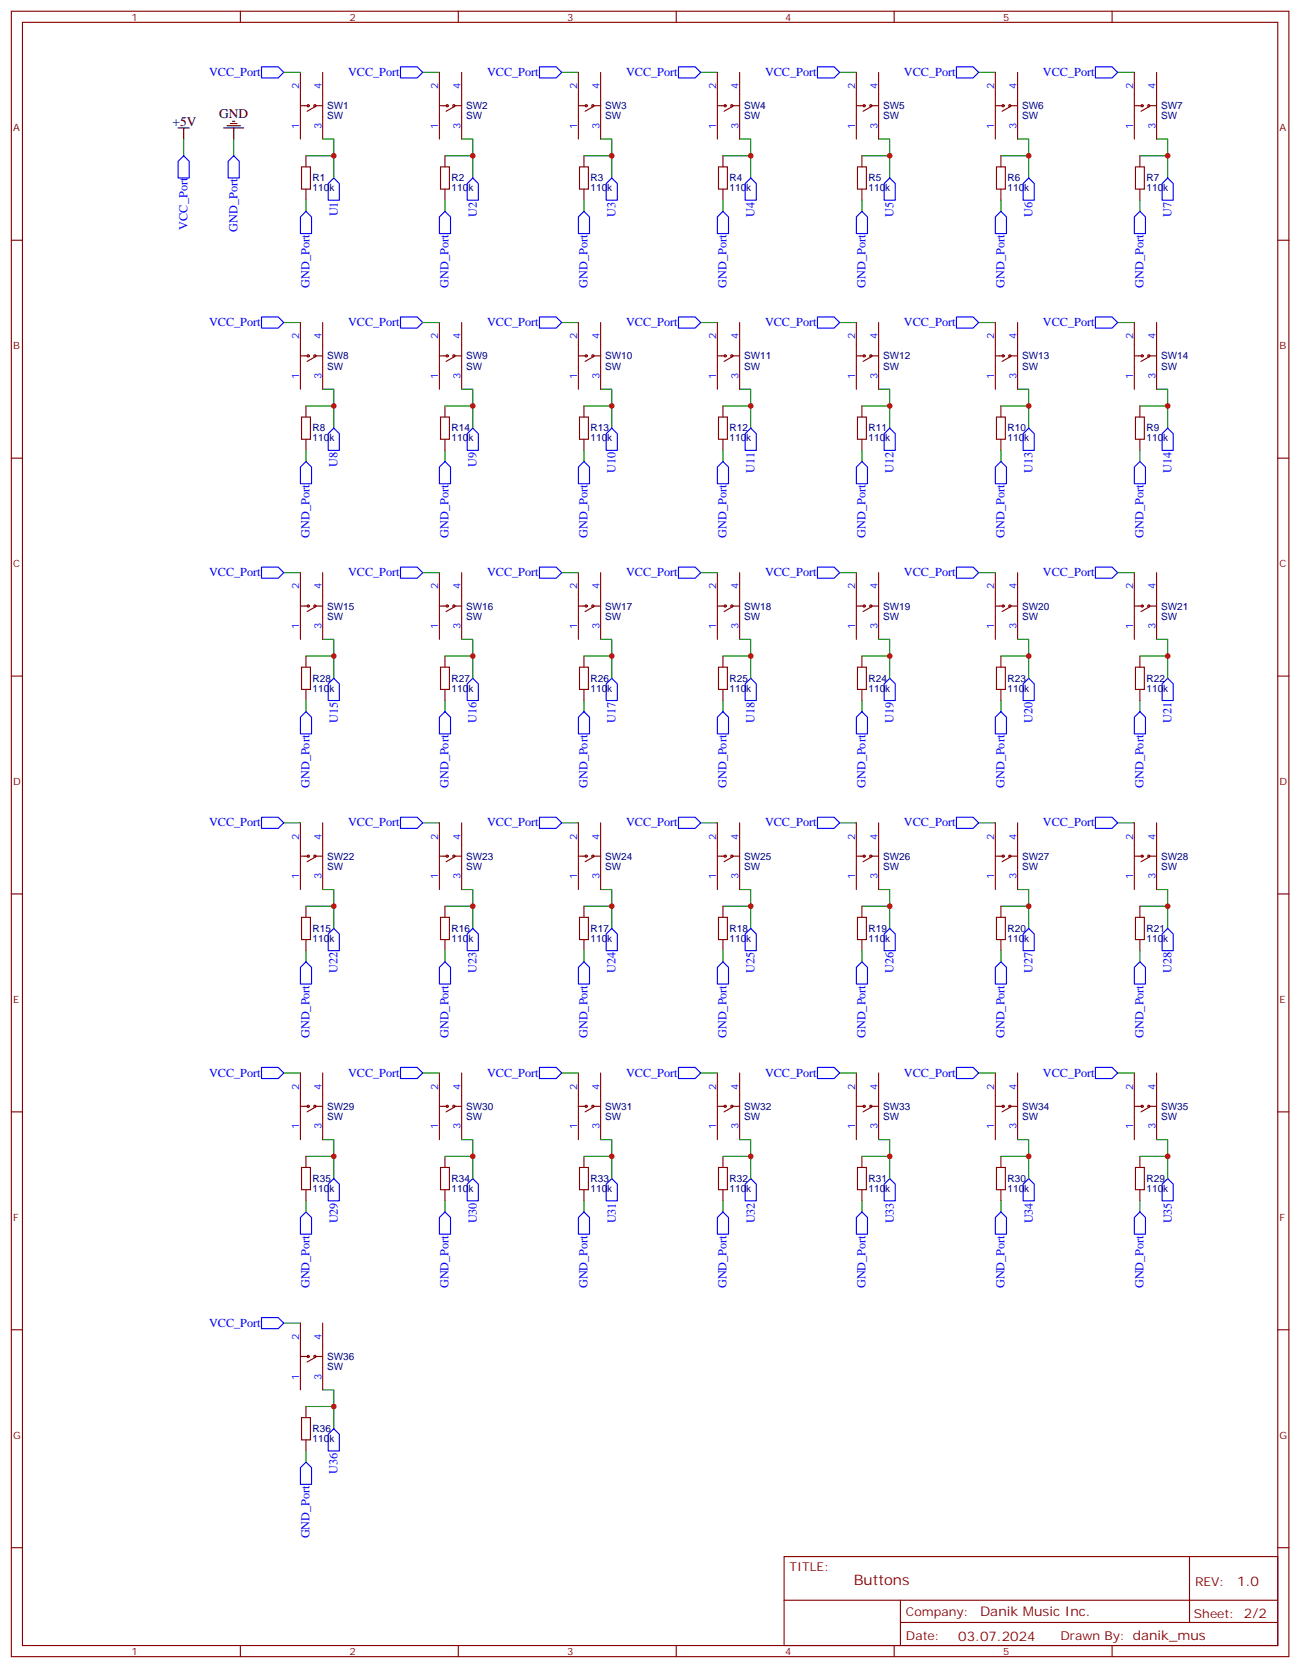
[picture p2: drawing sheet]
<svg xmlns="http://www.w3.org/2000/svg" width="412mm" height="529mm" viewBox="0 0 412 529" stroke-linecap="round" stroke-linejoin="round" font-family="sans-serif">
<g fill="none" stroke="#870000" stroke-width=".35">
<path d="M3.6 3.6h405.3v522.1h-405.3zM7.1 7.1h398.3v515h-398.3zM76.3 3.6v3.5M145.4 3.6v3.5M214.6 3.6v3.5M283.7 3.6v3.5M352.8 3.6v3.5M95.3 23v21.1M95.3 33.5h2.5M99.9 33.9l-2.5 1.4M99.9 33.5h2.5M102.4 23v21.1"/>
<path d="M139.4 33.5h2.5M139.4 23v21.1M144 33.5h2.5M144 33.9l-2.5 1.4M146.5 23v21.1M183.5 33.5h2.5M183.5 23v21.1M188.1 33.5h2.5M188.1 33.9l-2.5 1.4M190.6 23v21.1M227.6 33.5h2.5M227.6 23v21.1"/>
<path d="M232.2 33.5h2.5M232.2 33.9l-2.5 1.4M234.7 23v21.1M271.7 33.5h2.5M271.7 23v21.1M276.3 33.5h2.5M276.3 33.9l-2.5 1.4M278.8 23v21.1M315.8 33.5h2.5M315.8 23v21.1M320.4 33.5h2.5M320.4 33.9l-2.5 1.4"/>
<path d="M322.9 23v21.1M359.9 33.5h2.5M359.9 23v21.1M364.5 33.5h2.5M364.5 33.9l-2.5 1.4M367 23v21.1M95.7 53h2.8v7h-2.8zM97.1 49.4v3.6M139.8 53h2.8v7h-2.8zM141.2 49.4v3.6M183.9 53h2.8v7h-2.8zM185.3 49.4v3.6"/>
<path d="M228 53h2.8v7h-2.8zM229.4 49.4v3.6M272.1 53h2.8v7h-2.8zM273.5 49.4v3.6M316.2 53h2.8v7h-2.8zM317.6 49.4v3.6M360.3 53h2.8v7h-2.8zM361.7 49.4v3.6M3.6 76.2h3.5M97.1 60v3.5M141.2 60v3.5M185.3 60v3.5"/>
<path d="M229.4 60v3.5M273.5 60v3.5M317.6 60v3.5M361.7 60v3.5M405.4 76.2h3.5M95.3 102.3v21.2M95.3 112.9h2.5M99.9 112.9h2.5M99.9 113.3l-2.5 1.4M102.4 102.3v21.2M139.4 102.3v21.2M139.4 112.9h2.5"/>
<path d="M144 113.3l-2.5 1.4M144 112.9h2.5M146.5 102.3v21.2M183.5 102.3v21.2M183.5 112.9h2.5M188.1 112.9h2.5M188.1 113.3l-2.5 1.4M190.6 102.3v21.2M227.6 102.3v21.2M227.6 112.9h2.5M232.2 112.9h2.5M232.2 113.3l-2.5 1.4"/>
<path d="M234.7 102.3v21.2M271.7 102.3v21.2M271.7 112.9h2.5M276.3 112.9h2.5M276.3 113.3l-2.5 1.4M278.8 102.3v21.2M315.8 102.3v21.2M315.8 112.9h2.5M320.4 112.9h2.5M320.4 113.3l-2.5 1.4M322.9 102.3v21.2M359.9 102.3v21.2"/>
<path d="M359.9 112.9h2.5M364.5 112.9h2.5M364.5 113.3l-2.5 1.4M367 102.3v21.2M95.7 132.3h2.8v7.1h-2.8zM97.1 128.8v3.5M97.1 139.4v3.5M139.8 132.3h2.8v7.1h-2.8zM141.2 128.8v3.5M141.2 139.4v3.5M183.9 132.3h2.8v7.1h-2.8zM185.3 128.8v3.5"/>
<path d="M185.3 139.4v3.5M228 132.3h2.8v7.1h-2.8zM229.4 128.8v3.5M229.4 139.4v3.5M272.1 132.3h2.8v7.1h-2.8zM273.5 128.8v3.5M273.5 139.4v3.5M316.2 132.3h2.8v7.1h-2.8zM317.6 128.8v3.5M317.6 139.4v3.5M360.3 132.3h2.8v7.1h-2.8zM361.7 128.8v3.5"/>
<path d="M361.7 139.4v3.5M3.6 145.4h3.5M405.4 145.4h3.5M95.3 181.7v21.2M95.3 192.3h2.5M99.9 192.3h2.5M99.9 192.7l-2.5 1.4M102.4 181.7v21.2M139.4 181.7v21.2M139.4 192.3h2.5M144 192.3h2.5M144 192.7l-2.5 1.4"/>
<path d="M146.5 181.7v21.2M183.5 181.7v21.2M183.5 192.3h2.5M188.1 192.3h2.5M188.1 192.7l-2.5 1.4M190.6 181.7v21.2M227.6 181.7v21.2M227.6 192.3h2.5M232.2 192.3h2.5M232.2 192.7l-2.5 1.4M234.7 181.7v21.2M271.7 181.7v21.2"/>
<path d="M271.7 192.3h2.5M276.3 192.3h2.5M276.3 192.7l-2.5 1.4M278.8 181.7v21.2M315.8 181.7v21.2M315.8 192.3h2.5M320.4 192.3h2.5M320.4 192.7l-2.5 1.4M322.9 181.7v21.2M359.9 181.7v21.2M359.9 192.3h2.5M364.5 192.7l-2.5 1.4"/>
<path d="M364.5 192.3h2.5M367 181.7v21.2M3.6 214.5h3.5M95.7 211.7h2.8v7.1h-2.8zM97.1 208.2v3.5M97.1 218.8v3.5M139.8 211.7h2.8v7.1h-2.8zM141.2 208.2v3.5M141.2 218.8v3.5M183.9 211.7h2.8v7.1h-2.8zM185.3 208.2v3.5M185.3 218.8v3.5"/>
<path d="M228 211.7h2.8v7.1h-2.8zM229.4 208.2v3.5M229.4 218.8v3.5M272.1 211.7h2.8v7.1h-2.8zM273.5 208.2v3.5M273.5 218.8v3.5M316.2 211.7h2.8v7.1h-2.8zM317.6 208.2v3.5M317.6 218.8v3.5M360.3 211.7h2.8v7.1h-2.8zM361.7 208.2v3.5M361.7 218.8v3.5"/>
<path d="M405.4 214.5h3.5M95.3 261.1v21.2M95.3 271.7h2.5M99.9 272l-2.5 1.4M99.9 271.7h2.5M102.4 261.1v21.2M139.4 261.1v21.2M139.4 271.7h2.5M144 271.7h2.5M144 272l-2.5 1.4M146.5 261.1v21.2M183.5 261.1v21.2"/>
<path d="M183.5 271.7h2.5M188.1 271.7h2.5M188.1 272l-2.5 1.4M190.6 261.1v21.2M227.6 261.1v21.2M227.6 271.7h2.5M232.2 271.7h2.5M232.2 272l-2.5 1.4M234.7 261.1v21.2M271.7 261.1v21.2M271.7 271.7h2.5M276.3 271.7h2.5"/>
<path d="M276.3 272l-2.5 1.4M278.8 261.1v21.2M315.8 261.1v21.2M315.8 271.7h2.5M320.4 271.7h2.5M320.4 272l-2.5 1.4M322.9 261.1v21.2M359.9 261.1v21.2M359.9 271.7h2.5M364.5 271.7h2.5M364.5 272l-2.5 1.4M367 261.1v21.2"/>
<path d="M3.6 283.7h3.5M95.7 291.1h2.8v7h-2.8zM97.1 287.5v3.6M97.1 298.1v3.6M139.8 291.1h2.8v7h-2.8zM141.2 287.5v3.6M141.2 298.1v3.6M183.9 291.1h2.8v7h-2.8zM185.3 287.5v3.6M185.3 298.1v3.6M228 291.1h2.8v7h-2.8zM229.4 287.5v3.6"/>
<path d="M229.4 298.1v3.6M272.1 291.1h2.8v7h-2.8zM273.5 287.5v3.6M273.5 298.1v3.6M316.2 291.1h2.8v7h-2.8zM317.6 287.5v3.6M317.6 298.1v3.6M360.3 291.1h2.8v7h-2.8zM361.7 287.5v3.6M361.7 298.1v3.6M405.4 283.7h3.5M3.6 352.8h3.5"/>
<path d="M95.3 340.5v21.1M95.3 351h2.5M99.9 351h2.5M99.9 351.4l-2.5 1.4M102.4 340.5v21.1M139.4 340.5v21.1M139.4 351h2.5M144 351h2.5M144 351.4l-2.5 1.4M146.5 340.5v21.1M183.5 340.5v21.1M183.5 351h2.5"/>
<path d="M188.1 351h2.5M188.1 351.4l-2.5 1.4M190.6 340.5v21.1M227.6 340.5v21.1M227.6 351h2.5M232.2 351h2.5M232.2 351.4l-2.5 1.4M234.7 340.5v21.1M271.7 340.5v21.1M271.7 351h2.5M276.3 351h2.5M276.3 351.4l-2.5 1.4"/>
<path d="M278.8 340.5v21.1M315.8 340.5v21.1M315.8 351h2.5M320.4 351h2.5M320.4 351.4l-2.5 1.4M322.9 340.5v21.1M359.9 340.5v21.1M359.9 351h2.5M364.5 351.4l-2.5 1.4M364.5 351h2.5M367 340.5v21.1M405.4 352.8h3.5"/>
<path d="M95.7 370.5h2.8v7h-2.8zM97.1 366.9v3.6M97.1 377.5v3.5M139.8 370.5h2.8v7h-2.8zM141.2 366.9v3.6M141.2 377.5v3.5M183.9 370.5h2.8v7h-2.8zM185.3 366.9v3.6M185.3 377.5v3.5M228 370.5h2.8v7h-2.8zM229.4 366.9v3.6M229.4 377.5v3.5"/>
<path d="M272.1 370.5h2.8v7h-2.8zM273.5 366.9v3.6M273.5 377.5v3.5M316.2 370.5h2.8v7h-2.8zM317.6 366.9v3.6M317.6 377.5v3.5M360.3 370.5h2.8v7h-2.8zM361.7 366.9v3.6M361.7 377.5v3.5M95.3 419.8v21.2M102.4 419.8v21.2M3.6 422h3.5"/>
<path d="M95.3 430.4h2.5M99.9 430.8l-2.5 1.4M99.9 430.4h2.5M405.4 422h3.5M95.7 449.8h2.8v7.1h-2.8zM97.1 446.3v3.5M97.1 456.9v3.5M3.6 491.1h3.5M248.8 493.9h156.6v28.2h-156.6zM377.4 493.9v20.9M405.4 491.1h3.5M248.8 507.8h156.5"/>
<path d="M285.7 514.8h119.6M285.7 507.8v14.1M76.3 522.1v3.6M145.4 522.1v3.6M214.6 522.1v3.6M283.7 522.1v3.6M352.8 522.1v3.6"/>
<circle cx="97.8" cy="33.5" r=".35"/>
<circle cx="99.9" cy="33.5" r=".35"/>
<circle cx="141.9" cy="33.5" r=".35"/>
<circle cx="144" cy="33.5" r=".35"/>
<circle cx="186" cy="33.5" r=".35"/>
<circle cx="188.1" cy="33.5" r=".35"/>
<circle cx="230.1" cy="33.5" r=".35"/>
<circle cx="232.2" cy="33.5" r=".35"/>
<circle cx="274.2" cy="33.5" r=".35"/>
<circle cx="276.3" cy="33.5" r=".35"/>
<circle cx="318.3" cy="33.5" r=".35"/>
<circle cx="320.4" cy="33.5" r=".35"/>
<circle cx="362.4" cy="33.5" r=".35"/>
<circle cx="364.5" cy="33.5" r=".35"/>
<circle cx="97.8" cy="112.9" r=".35"/>
<circle cx="99.9" cy="112.9" r=".35"/>
<circle cx="141.9" cy="112.9" r=".35"/>
<circle cx="144" cy="112.9" r=".35"/>
<circle cx="186" cy="112.9" r=".35"/>
<circle cx="188.1" cy="112.9" r=".35"/>
<circle cx="230.1" cy="112.9" r=".35"/>
<circle cx="232.2" cy="112.9" r=".35"/>
<circle cx="274.2" cy="112.9" r=".35"/>
<circle cx="276.3" cy="112.9" r=".35"/>
<circle cx="318.3" cy="112.9" r=".35"/>
<circle cx="320.4" cy="112.9" r=".35"/>
<circle cx="362.4" cy="112.9" r=".35"/>
<circle cx="364.5" cy="112.9" r=".35"/>
<circle cx="97.8" cy="192.3" r=".35"/>
<circle cx="99.9" cy="192.3" r=".35"/>
<circle cx="141.9" cy="192.3" r=".35"/>
<circle cx="144" cy="192.3" r=".35"/>
<circle cx="186" cy="192.3" r=".35"/>
<circle cx="188.1" cy="192.3" r=".35"/>
<circle cx="230.1" cy="192.3" r=".35"/>
<circle cx="232.2" cy="192.3" r=".35"/>
<circle cx="274.2" cy="192.3" r=".35"/>
<circle cx="276.3" cy="192.3" r=".35"/>
<circle cx="318.3" cy="192.3" r=".35"/>
<circle cx="320.4" cy="192.3" r=".35"/>
<circle cx="362.4" cy="192.3" r=".35"/>
<circle cx="364.5" cy="192.3" r=".35"/>
<circle cx="97.8" cy="271.7" r=".35"/>
<circle cx="99.9" cy="271.7" r=".35"/>
<circle cx="141.9" cy="271.7" r=".35"/>
<circle cx="144" cy="271.7" r=".35"/>
<circle cx="186" cy="271.7" r=".35"/>
<circle cx="188.1" cy="271.7" r=".35"/>
<circle cx="230.1" cy="271.7" r=".35"/>
<circle cx="232.2" cy="271.7" r=".35"/>
<circle cx="274.2" cy="271.7" r=".35"/>
<circle cx="276.3" cy="271.7" r=".35"/>
<circle cx="318.3" cy="271.7" r=".35"/>
<circle cx="320.4" cy="271.7" r=".35"/>
<circle cx="362.4" cy="271.7" r=".35"/>
<circle cx="364.5" cy="271.7" r=".35"/>
<circle cx="97.8" cy="351" r=".35"/>
<circle cx="99.9" cy="351" r=".35"/>
<circle cx="141.9" cy="351" r=".35"/>
<circle cx="144" cy="351" r=".35"/>
<circle cx="186" cy="351" r=".35"/>
<circle cx="188.1" cy="351" r=".35"/>
<circle cx="230.1" cy="351" r=".35"/>
<circle cx="232.2" cy="351" r=".35"/>
<circle cx="274.2" cy="351" r=".35"/>
<circle cx="276.3" cy="351" r=".35"/>
<circle cx="318.3" cy="351" r=".35"/>
<circle cx="320.4" cy="351" r=".35"/>
<circle cx="362.4" cy="351" r=".35"/>
<circle cx="364.5" cy="351" r=".35"/>
<circle cx="97.8" cy="430.4" r=".35"/>
<circle cx="99.9" cy="430.4" r=".35"/>
</g>
<g fill="none" stroke="#008700" stroke-width=".35">
<path d="M90 23h5.3M134.1 23h5.3M178.2 23h5.3M222.3 23h5.3M266.4 23h5.3M310.5 23h5.3M354.6 23h5.3M58.3 44.1v5.3M74.2 44.1v5.3M97.1 49.4h8.8M102.4 44.1h3.5v12.4M141.2 49.4h8.8"/>
<path d="M146.5 44.1h3.5v12.4M185.3 49.4h8.8M190.6 44.1h3.5v12.4M229.4 49.4h8.8M234.7 44.1h3.5v12.4M273.5 49.4h8.8M278.8 44.1h3.5v12.4M317.6 49.4h8.8M322.9 44.1h3.5v12.4M361.7 49.4h8.8M367 44.1h3.5v12.4M97.1 63.5v3.6"/>
<path d="M141.2 63.5v3.6M185.3 63.5v3.6M229.4 63.5v3.6M273.5 63.5v3.6M317.6 63.5v3.6M361.7 63.5v3.6M90 102.3h5.3M134.1 102.3h5.3M178.2 102.3h5.3M222.3 102.3h5.3M266.4 102.3h5.3M310.5 102.3h5.3"/>
<path d="M354.6 102.3h5.3M97.1 128.8h8.8M102.4 123.5h3.5v12.4M141.2 128.8h8.8M146.5 123.5h3.5v12.4M185.3 128.8h8.8M190.6 123.5h3.5v12.4M229.4 128.8h8.8M234.7 123.5h3.5v12.4M273.5 128.8h8.8M278.8 123.5h3.5v12.4M317.6 128.8h8.8"/>
<path d="M322.9 123.5h3.5v12.4M361.7 128.8h8.8M367 123.5h3.5v12.4M97.1 142.9v3.5M141.2 142.9v3.5M185.3 142.9v3.5M229.4 142.9v3.5M273.5 142.9v3.5M317.6 142.9v3.5M361.7 142.9v3.5M90 181.7h5.3M134.1 181.7h5.3"/>
<path d="M178.2 181.7h5.3M222.3 181.7h5.3M266.4 181.7h5.3M310.5 181.7h5.3M354.6 181.7h5.3M97.1 208.2h8.8M102.4 202.9h3.5v12.3M141.2 208.2h8.8M146.5 202.9h3.5v12.3M185.3 208.2h8.8M190.6 202.9h3.5v12.3M229.4 208.2h8.8"/>
<path d="M234.7 202.9h3.5v12.3M273.5 208.2h8.8M278.8 202.9h3.5v12.3M317.6 208.2h8.8M322.9 202.9h3.5v12.3M361.7 208.2h8.8M367 202.9h3.5v12.3M97.1 222.3v3.5M141.2 222.3v3.5M185.3 222.3v3.5M229.4 222.3v3.5M273.5 222.3v3.5"/>
<path d="M317.6 222.3v3.5M361.7 222.3v3.5M90 261.1h5.3M134.1 261.1h5.3M178.2 261.1h5.3M222.3 261.1h5.3M266.4 261.1h5.3M310.5 261.1h5.3M354.6 261.1h5.3M97.1 287.5h8.8M102.4 282.3h3.5v12.3M141.2 287.5h8.8"/>
<path d="M146.5 282.3h3.5v12.3M185.3 287.5h8.8M190.6 282.3h3.5v12.3M229.4 287.5h8.8M234.7 282.3h3.5v12.3M273.5 287.5h8.8M278.8 282.3h3.5v12.3M317.6 287.5h8.8M322.9 282.3h3.5v12.3M361.7 287.5h8.8M367 282.3h3.5v12.3M97.1 301.7v3.5"/>
<path d="M141.2 301.7v3.5M185.3 301.7v3.5M229.4 301.7v3.5M273.5 301.7v3.5M317.6 301.7v3.5M361.7 301.7v3.5M90 340.5h5.3M134.1 340.5h5.3M178.2 340.5h5.3M222.3 340.5h5.3M266.4 340.5h5.3M310.5 340.5h5.3"/>
<path d="M354.6 340.5h5.3M97.1 366.9h8.8M102.4 361.6h3.5v12.4M141.2 366.9h8.8M146.5 361.6h3.5v12.4M185.3 366.9h8.8M190.6 361.6h3.5v12.4M229.4 366.9h8.8M234.7 361.6h3.5v12.4M273.5 366.9h8.8M278.8 361.6h3.5v12.4M317.6 366.9h8.8"/>
<path d="M322.9 361.6h3.5v12.4M361.7 366.9h8.8M367 361.6h3.5v12.4M97.1 381v3.6M141.2 381v3.6M185.3 381v3.6M229.4 381v3.6M273.5 381v3.6M317.6 381v3.6M361.7 381v3.6M90 419.8h5.3M97.1 446.3h8.8"/>
<path d="M102.4 441h3.5v12.4M97.1 460.4v3.5"/>
</g>
<g fill="none" stroke="#00f" stroke-width=".35">
<path d="M83 21.2h5.3l1.7 1.8-1.7 1.7h-5.3zM127.1 21.2h5.3l1.7 1.8-1.7 1.7h-5.3zM171.2 21.2h5.3l1.7 1.8-1.7 1.7h-5.3zM215.3 21.2h5.3l1.7 1.8-1.7 1.7h-5.3zM259.4 21.2h5.3l1.7 1.8-1.7 1.7h-5.3zM303.5 21.2h5.3l1.7 1.8-1.7 1.7h-5.3zM347.6 21.2h5.2l1.8 1.8-1.8 1.7h-5.2zM56.5 51.2l1.8-1.8 1.7 1.8v5.3h-3.5zM72.4 51.2l1.8-1.8 1.7 1.8v5.3h-3.5zM105.9 56.5l1.8 1.7v5.3h-3.6v-5.3zM150 56.5l1.8 1.7v5.3h-3.6v-5.3zM194.1 56.5l1.8 1.7v5.3h-3.6v-5.3z"/>
<path d="M238.2 56.5l1.8 1.7v5.3h-3.6v-5.3zM282.3 56.5l1.8 1.7v5.3h-3.6v-5.3zM326.4 56.5l1.8 1.7v5.3h-3.6v-5.3zM370.5 56.5l1.8 1.7v5.3h-3.6v-5.3zM97.1 67.1l1.7 1.7v5.3h-3.5v-5.3zM141.2 67.1l1.7 1.7v5.3h-3.5v-5.3zM185.3 67.1l1.7 1.7v5.3h-3.5v-5.3zM229.4 67.1l1.7 1.7v5.3h-3.5v-5.3zM273.5 67.1l1.7 1.7v5.3h-3.5v-5.3zM317.6 67.1l1.7 1.7v5.3h-3.5v-5.3zM361.7 67.1l1.7 1.7v5.3h-3.5v-5.3zM83 100.6h5.3l1.7 1.7-1.7 1.8h-5.3z"/>
<path d="M127.1 100.6h5.3l1.7 1.7-1.7 1.8h-5.3zM171.2 100.6h5.3l1.7 1.7-1.7 1.8h-5.3zM215.3 100.6h5.3l1.7 1.7-1.7 1.8h-5.3zM259.4 100.6h5.3l1.7 1.7-1.7 1.8h-5.3zM303.5 100.6h5.3l1.7 1.7-1.7 1.8h-5.3zM347.6 100.6h5.2l1.8 1.7-1.8 1.8h-5.2zM104.1 137.6l1.8-1.7 1.8 1.7v5.3h-3.6zM150 135.9l1.8 1.7v5.3h-3.6v-5.3zM192.3 137.6l1.8-1.7 1.8 1.7v5.3h-3.6zM238.2 135.9l1.8 1.7v5.3h-3.6v-5.3zM280.5 137.6l1.8-1.7 1.8 1.7v5.3h-3.6zM324.6 137.6l1.8-1.7 1.8 1.7v5.3h-3.6z"/>
<path d="M368.7 137.6l1.8-1.7 1.8 1.7v5.3h-3.6zM97.1 146.4l1.7 1.8v5.3h-3.5v-5.3zM141.2 146.4l1.7 1.8v5.3h-3.5v-5.3zM185.3 146.4l1.7 1.8v5.3h-3.5v-5.3zM229.4 146.4l1.7 1.8v5.3h-3.5v-5.3zM273.5 146.4l1.7 1.8v5.3h-3.5v-5.3zM317.6 146.4l1.7 1.8v5.3h-3.5v-5.3zM361.7 146.4l1.7 1.8v5.3h-3.5v-5.3zM83 180h5.3l1.7 1.7-1.7 1.8h-5.3zM127.1 180h5.3l1.7 1.7-1.7 1.8h-5.3zM171.2 180h5.3l1.7 1.7-1.7 1.8h-5.3zM215.3 180h5.3l1.7 1.7-1.7 1.8h-5.3z"/>
<path d="M259.4 180h5.3l1.7 1.7-1.7 1.8h-5.3zM303.5 180h5.3l1.7 1.7-1.7 1.8h-5.3zM347.6 180h5.2l1.8 1.7-1.8 1.8h-5.2zM105.9 215.2l1.8 1.8v5.3h-3.6v-5.3zM150 215.2l1.8 1.8v5.3h-3.6v-5.3zM194.1 215.2l1.8 1.8v5.3h-3.6v-5.3zM238.2 215.2l1.8 1.8v5.3h-3.6v-5.3zM282.3 215.2l1.8 1.8v5.3h-3.6v-5.3zM326.4 215.2l1.8 1.8v5.3h-3.6v-5.3zM370.5 215.2l1.8 1.8v5.3h-3.6v-5.3zM95.3 227.6l1.8-1.8 1.7 1.8v5.3h-3.5zM139.4 227.6l1.8-1.8 1.7 1.8v5.3h-3.5z"/>
<path d="M185.3 225.8l1.7 1.8v5.3h-3.5v-5.3zM227.6 227.6l1.8-1.8 1.7 1.8v5.3h-3.5zM271.7 227.6l1.8-1.8 1.7 1.8v5.3h-3.5zM315.8 227.6l1.8-1.8 1.7 1.8v5.3h-3.5zM361.7 225.8l1.7 1.8v5.3h-3.5v-5.3zM83 259.3h5.3l1.7 1.8-1.7 1.8h-5.3zM127.1 259.3h5.3l1.7 1.8-1.7 1.8h-5.3zM171.2 259.3h5.3l1.7 1.8-1.7 1.8h-5.3zM215.3 259.3h5.3l1.7 1.8-1.7 1.8h-5.3zM259.4 259.3h5.3l1.7 1.8-1.7 1.8h-5.3zM303.5 259.3h5.3l1.7 1.8-1.7 1.8h-5.3zM347.6 259.3h5.2l1.8 1.8-1.8 1.8h-5.2z"/>
<path d="M105.9 294.6l1.8 1.8v5.3h-3.6v-5.3zM150 294.6l1.8 1.8v5.3h-3.6v-5.3zM194.1 294.6l1.8 1.8v5.3h-3.6v-5.3zM238.2 294.6l1.8 1.8v5.3h-3.6v-5.3zM282.3 294.6l1.8 1.8v5.3h-3.6v-5.3zM326.4 294.6l1.8 1.8v5.3h-3.6v-5.3zM370.5 294.6l1.8 1.8v5.3h-3.6v-5.3zM95.3 307l1.8-1.8 1.7 1.8v5.2h-3.5zM139.4 307l1.8-1.8 1.7 1.8v5.2h-3.5zM185.3 305.2l1.7 1.8v5.2h-3.5v-5.2zM229.4 305.2l1.7 1.8v5.2h-3.5v-5.2zM271.7 307l1.8-1.8 1.7 1.8v5.2h-3.5z"/>
<path d="M315.8 307l1.8-1.8 1.7 1.8v5.2h-3.5zM361.7 305.2l1.7 1.8v5.2h-3.5v-5.2zM83 338.7h5.3l1.7 1.8-1.7 1.7h-5.3zM127.1 338.7h5.3l1.7 1.8-1.7 1.7h-5.3zM171.2 338.7h5.3l1.7 1.8-1.7 1.7h-5.3zM215.3 338.7h5.3l1.7 1.8-1.7 1.7h-5.3zM259.4 338.7h5.3l1.7 1.8-1.7 1.7h-5.3zM303.5 338.7h5.3l1.7 1.8-1.7 1.7h-5.3zM347.6 338.7h5.2l1.8 1.8-1.8 1.7h-5.2zM105.9 374l1.8 1.7v5.3h-3.6v-5.3zM150 374l1.8 1.7v5.3h-3.6v-5.3zM194.1 374l1.8 1.7v5.3h-3.6v-5.3z"/>
<path d="M238.2 374l1.8 1.7v5.3h-3.6v-5.3zM282.3 374l1.8 1.7v5.3h-3.6v-5.3zM326.4 374l1.8 1.7v5.3h-3.6v-5.3zM370.5 374l1.8 1.7v5.3h-3.6v-5.3zM95.3 386.3l1.8-1.7 1.7 1.7v5.3h-3.5zM141.2 384.6l1.7 1.7v5.3h-3.5v-5.3zM185.3 384.6l1.7 1.7v5.3h-3.5v-5.3zM229.4 384.6l1.7 1.7v5.3h-3.5v-5.3zM271.7 386.3l1.8-1.7 1.7 1.7v5.3h-3.5zM315.8 386.3l1.8-1.7 1.7 1.7v5.3h-3.5zM361.7 384.6l1.7 1.7v5.3h-3.5v-5.3zM83 418.1h5.3l1.7 1.7-1.7 1.8h-5.3z"/>
<path d="M105.9 453.4l1.8 1.7v5.3h-3.6v-5.3zM97.1 463.9l1.7 1.8v5.3h-3.5v-5.3z"/>
</g>
<path d="M72 39.9h4.3M73.1 39.2h2.1M73.8 38.5h.7M56.5 40.6h3.5M58.3 40.6v3.5M71 40.6h6.3M74.2 40.6v3.5" fill="none" stroke="#000" stroke-width=".35"/>
<g fill="#c00">
<circle cx="105.9" cy="49.4" r=".88"/>
<circle cx="150" cy="49.4" r=".88"/>
<circle cx="194.1" cy="49.4" r=".88"/>
<circle cx="238.2" cy="49.4" r=".88"/>
<circle cx="282.3" cy="49.4" r=".88"/>
<circle cx="326.4" cy="49.4" r=".88"/>
<circle cx="370.5" cy="49.4" r=".88"/>
<circle cx="105.9" cy="287.5" r=".88"/>
<circle cx="150" cy="287.5" r=".88"/>
<circle cx="194.1" cy="287.5" r=".88"/>
<circle cx="238.2" cy="287.5" r=".88"/>
<circle cx="282.3" cy="287.5" r=".88"/>
<circle cx="326.4" cy="287.5" r=".88"/>
<circle cx="370.5" cy="287.5" r=".88"/>
<circle cx="370.5" cy="208.2" r=".88"/>
<circle cx="326.4" cy="208.2" r=".88"/>
<circle cx="282.3" cy="208.2" r=".88"/>
<circle cx="238.2" cy="208.2" r=".88"/>
<circle cx="194.1" cy="208.2" r=".88"/>
<circle cx="150" cy="208.2" r=".88"/>
<circle cx="105.9" cy="208.2" r=".88"/>
<circle cx="370.5" cy="366.9" r=".88"/>
<circle cx="326.4" cy="366.9" r=".88"/>
<circle cx="282.3" cy="366.9" r=".88"/>
<circle cx="238.2" cy="366.9" r=".88"/>
<circle cx="194.1" cy="366.9" r=".88"/>
<circle cx="150" cy="366.9" r=".88"/>
<circle cx="105.9" cy="366.9" r=".88"/>
<circle cx="105.9" cy="446.3" r=".88"/>
<circle cx="150" cy="128.8" r=".88"/>
<circle cx="194.1" cy="128.8" r=".88"/>
<circle cx="238.2" cy="128.8" r=".88"/>
<circle cx="282.3" cy="128.8" r=".88"/>
<circle cx="326.4" cy="128.8" r=".88"/>
<circle cx="370.5" cy="128.8" r=".88"/>
<circle cx="105.9" cy="128.8" r=".88"/>
</g>
<text font-size="4.6" fill="#800" x="270.9" y="503">Buttons</text>
<g font-size="4.2">
<text x="54.8" y="39.9">+5V</text>
<text x="69.6" y="37.3">GND</text>
</g>
<g font-size="4.2" fill="#800">
<text x="392.6" y="503.2">1.0</text>
<text x="311" y="512.7">Danik Music Inc.</text>
<text x="304" y="520.6">03.07.2024</text>
</g>
<g font-size="3.9" fill="#00f">
<text x="66.3" y="24.1">VCC_Port</text>
<text x="110.4" y="24.1">VCC_Port</text>
<text x="154.5" y="24.1">VCC_Port</text>
<text x="198.6" y="24.1">VCC_Port</text>
<text x="242.7" y="24.1">VCC_Port</text>
<text x="286.8" y="24.1">VCC_Port</text>
<text x="330.9" y="24.1">VCC_Port</text>
<text x="107.2" y="68.7" transform="rotate(-90 107.2 68.7)">U1</text>
<text x="151.3" y="68.8" transform="rotate(-90 151.3 68.8)">U2</text>
<text x="195.3" y="68.8" transform="rotate(-90 195.3 68.8)">U3</text>
<text x="239.4" y="68.8" transform="rotate(-90 239.4 68.8)">U4</text>
<text x="283.5" y="68.8" transform="rotate(-90 283.5 68.8)">U5</text>
<text x="327.6" y="68.8" transform="rotate(-90 327.6 68.8)">U6</text>
<text x="371.7" y="68.8" transform="rotate(-90 371.7 68.8)">U7</text>
<text x="59.4" y="72.8" transform="rotate(-90 59.4 72.8)">VCC_Port</text>
<text x="75.4" y="73.5" transform="rotate(-90 75.4 73.5)">GND_Port</text>
<text x="98.2" y="91.3" transform="rotate(-90 98.2 91.3)">GND_Port</text>
<text x="142.3" y="91.3" transform="rotate(-90 142.3 91.3)">GND_Port</text>
<text x="186.4" y="91.3" transform="rotate(-90 186.4 91.3)">GND_Port</text>
<text x="230.5" y="91.3" transform="rotate(-90 230.5 91.3)">GND_Port</text>
<text x="274.6" y="91.3" transform="rotate(-90 274.6 91.3)">GND_Port</text>
<text x="318.7" y="91.3" transform="rotate(-90 318.7 91.3)">GND_Port</text>
<text x="362.8" y="91.3" transform="rotate(-90 362.8 91.3)">GND_Port</text>
<text x="66.3" y="103.5">VCC_Port</text>
<text x="110.4" y="103.5">VCC_Port</text>
<text x="154.5" y="103.5">VCC_Port</text>
<text x="198.6" y="103.5">VCC_Port</text>
<text x="242.7" y="103.5">VCC_Port</text>
<text x="286.8" y="103.5">VCC_Port</text>
<text x="330.9" y="103.5">VCC_Port</text>
<text x="107.1" y="148.2" transform="rotate(-90 107.1 148.2)">U8</text>
<text x="151.2" y="148.2" transform="rotate(-90 151.2 148.2)">U9</text>
<text x="239.4" y="150" transform="rotate(-90 239.4 150)">U11</text>
<text x="195.3" y="150.1" transform="rotate(-90 195.3 150.1)">U10</text>
<text x="283.5" y="150.1" transform="rotate(-90 283.5 150.1)">U12</text>
<text x="327.6" y="150.1" transform="rotate(-90 327.6 150.1)">U13</text>
<text x="371.7" y="150.1" transform="rotate(-90 371.7 150.1)">U14</text>
<text x="98.2" y="170.6" transform="rotate(-90 98.2 170.6)">GND_Port</text>
<text x="142.3" y="170.6" transform="rotate(-90 142.3 170.6)">GND_Port</text>
<text x="186.4" y="170.6" transform="rotate(-90 186.4 170.6)">GND_Port</text>
<text x="230.5" y="170.6" transform="rotate(-90 230.5 170.6)">GND_Port</text>
<text x="274.6" y="170.6" transform="rotate(-90 274.6 170.6)">GND_Port</text>
<text x="318.7" y="170.6" transform="rotate(-90 318.7 170.6)">GND_Port</text>
<text x="362.8" y="170.6" transform="rotate(-90 362.8 170.6)">GND_Port</text>
<text x="66.3" y="182.9">VCC_Port</text>
<text x="110.4" y="182.9">VCC_Port</text>
<text x="154.5" y="182.9">VCC_Port</text>
<text x="198.6" y="182.9">VCC_Port</text>
<text x="242.7" y="182.9">VCC_Port</text>
<text x="286.8" y="182.9">VCC_Port</text>
<text x="330.9" y="182.9">VCC_Port</text>
<text x="107.2" y="229.5" transform="rotate(-90 107.2 229.5)">U15</text>
<text x="151.2" y="229.5" transform="rotate(-90 151.2 229.5)">U16</text>
<text x="195.3" y="229.5" transform="rotate(-90 195.3 229.5)">U17</text>
<text x="239.4" y="229.5" transform="rotate(-90 239.4 229.5)">U18</text>
<text x="283.5" y="229.5" transform="rotate(-90 283.5 229.5)">U19</text>
<text x="327.6" y="229.5" transform="rotate(-90 327.6 229.5)">U20</text>
<text x="371.7" y="229.5" transform="rotate(-90 371.7 229.5)">U21</text>
<text x="98.2" y="250" transform="rotate(-90 98.2 250)">GND_Port</text>
<text x="142.3" y="250" transform="rotate(-90 142.3 250)">GND_Port</text>
<text x="186.4" y="250" transform="rotate(-90 186.4 250)">GND_Port</text>
<text x="230.5" y="250" transform="rotate(-90 230.5 250)">GND_Port</text>
<text x="274.6" y="250" transform="rotate(-90 274.6 250)">GND_Port</text>
<text x="318.7" y="250" transform="rotate(-90 318.7 250)">GND_Port</text>
<text x="362.8" y="250" transform="rotate(-90 362.8 250)">GND_Port</text>
<text x="66.3" y="262.2">VCC_Port</text>
<text x="110.4" y="262.2">VCC_Port</text>
<text x="154.5" y="262.2">VCC_Port</text>
<text x="198.6" y="262.2">VCC_Port</text>
<text x="242.7" y="262.2">VCC_Port</text>
<text x="286.8" y="262.2">VCC_Port</text>
<text x="330.9" y="262.2">VCC_Port</text>
<text x="107.1" y="308.8" transform="rotate(-90 107.1 308.8)">U22</text>
<text x="151.2" y="308.8" transform="rotate(-90 151.2 308.8)">U23</text>
<text x="195.3" y="308.8" transform="rotate(-90 195.3 308.8)">U24</text>
<text x="239.4" y="308.8" transform="rotate(-90 239.4 308.8)">U25</text>
<text x="283.5" y="308.8" transform="rotate(-90 283.5 308.8)">U26</text>
<text x="327.6" y="308.8" transform="rotate(-90 327.6 308.8)">U27</text>
<text x="371.7" y="308.8" transform="rotate(-90 371.7 308.8)">U28</text>
<text x="98.2" y="329.4" transform="rotate(-90 98.2 329.4)">GND_Port</text>
<text x="142.3" y="329.4" transform="rotate(-90 142.3 329.4)">GND_Port</text>
<text x="186.4" y="329.4" transform="rotate(-90 186.4 329.4)">GND_Port</text>
<text x="230.5" y="329.4" transform="rotate(-90 230.5 329.4)">GND_Port</text>
<text x="274.6" y="329.4" transform="rotate(-90 274.6 329.4)">GND_Port</text>
<text x="318.7" y="329.4" transform="rotate(-90 318.7 329.4)">GND_Port</text>
<text x="362.8" y="329.4" transform="rotate(-90 362.8 329.4)">GND_Port</text>
<text x="66.3" y="341.6">VCC_Port</text>
<text x="110.4" y="341.6">VCC_Port</text>
<text x="154.5" y="341.6">VCC_Port</text>
<text x="198.6" y="341.6">VCC_Port</text>
<text x="242.7" y="341.6">VCC_Port</text>
<text x="286.8" y="341.6">VCC_Port</text>
<text x="330.9" y="341.6">VCC_Port</text>
<text x="107.2" y="388.2" transform="rotate(-90 107.2 388.2)">U29</text>
<text x="151.3" y="388.2" transform="rotate(-90 151.3 388.2)">U30</text>
<text x="195.4" y="388.2" transform="rotate(-90 195.4 388.2)">U31</text>
<text x="239.5" y="388.2" transform="rotate(-90 239.5 388.2)">U32</text>
<text x="283.6" y="388.2" transform="rotate(-90 283.6 388.2)">U33</text>
<text x="327.7" y="388.2" transform="rotate(-90 327.7 388.2)">U34</text>
<text x="371.8" y="388.2" transform="rotate(-90 371.8 388.2)">U35</text>
<text x="98.2" y="408.8" transform="rotate(-90 98.2 408.8)">GND_Port</text>
<text x="142.3" y="408.8" transform="rotate(-90 142.3 408.8)">GND_Port</text>
<text x="186.4" y="408.8" transform="rotate(-90 186.4 408.8)">GND_Port</text>
<text x="230.5" y="408.8" transform="rotate(-90 230.5 408.8)">GND_Port</text>
<text x="274.6" y="408.8" transform="rotate(-90 274.6 408.8)">GND_Port</text>
<text x="318.7" y="408.8" transform="rotate(-90 318.7 408.8)">GND_Port</text>
<text x="362.8" y="408.8" transform="rotate(-90 362.8 408.8)">GND_Port</text>
<text x="66.3" y="421">VCC_Port</text>
<text x="107.1" y="467.6" transform="rotate(-90 107.1 467.6)">U36</text>
<text x="98.2" y="488.1" transform="rotate(-90 98.2 488.1)">GND_Port</text>
</g>
<g font-size="3.9" fill="#800">
<text x="250.5" y="498.5">TITLE:</text>
<text x="379.2" y="503.2">REV:</text>
<text x="287.5" y="512.7">Company:</text>
<text x="378.8" y="513.3">Sheet: 2/2</text>
<text x="287.5" y="520.4">Date:</text>
<text x="336.5" y="520.5">Drawn By: danik_mus</text>
</g>
<g font-size="3.2" fill="#800">
<text x="41.7" y="6.6">1</text>
<text x="110.8" y="6.6">2</text>
<text x="180" y="6.6">3</text>
<text x="249.1" y="6.6">4</text>
<text x="318.3" y="6.6">5</text>
<text x="4.1" y="41.7">A</text>
<text x="405.9" y="41.7">A</text>
<text x="4.1" y="110.8">B</text>
<text x="405.9" y="110.8">B</text>
<text x="4.1" y="180">C</text>
<text x="405.9" y="180">C</text>
<text x="4.1" y="249.1">D</text>
<text x="405.9" y="249.1">D</text>
<text x="4.1" y="318.2">E</text>
<text x="405.9" y="318.2">E</text>
<text x="4.1" y="387.4">F</text>
<text x="405.9" y="387.4">F</text>
<text x="4.1" y="456.5">G</text>
<text x="405.9" y="456.5">G</text>
<text x="41.7" y="525.1">1</text>
<text x="110.8" y="525.1">2</text>
<text x="180" y="525.1">3</text>
<text x="249.1" y="525.1">4</text>
<text x="318.3" y="525.1">5</text>
</g>
<g font-size="3.2" fill="#00f">
<text x="95" y="28.3" transform="rotate(-90 95 28.3)">2</text>
<text x="102" y="28.3" transform="rotate(-90 102 28.3)">4</text>
<text x="139.1" y="28.3" transform="rotate(-90 139.1 28.3)">2</text>
<text x="146.1" y="28.3" transform="rotate(-90 146.1 28.3)">4</text>
<text x="183.2" y="28.3" transform="rotate(-90 183.2 28.3)">2</text>
<text x="190.2" y="28.3" transform="rotate(-90 190.2 28.3)">4</text>
<text x="227.3" y="28.3" transform="rotate(-90 227.3 28.3)">2</text>
<text x="234.3" y="28.3" transform="rotate(-90 234.3 28.3)">4</text>
<text x="271.4" y="28.3" transform="rotate(-90 271.4 28.3)">2</text>
<text x="278.4" y="28.3" transform="rotate(-90 278.4 28.3)">4</text>
<text x="315.5" y="28.3" transform="rotate(-90 315.5 28.3)">2</text>
<text x="322.5" y="28.3" transform="rotate(-90 322.5 28.3)">4</text>
<text x="359.6" y="28.3" transform="rotate(-90 359.6 28.3)">2</text>
<text x="366.6" y="28.3" transform="rotate(-90 366.6 28.3)">4</text>
<text x="95" y="40.9" transform="rotate(-90 95 40.9)">1</text>
<text x="102" y="40.9" transform="rotate(-90 102 40.9)">3</text>
<text x="139.1" y="40.9" transform="rotate(-90 139.1 40.9)">1</text>
<text x="146.1" y="40.9" transform="rotate(-90 146.1 40.9)">3</text>
<text x="183.2" y="40.9" transform="rotate(-90 183.2 40.9)">1</text>
<text x="190.2" y="40.9" transform="rotate(-90 190.2 40.9)">3</text>
<text x="227.3" y="40.9" transform="rotate(-90 227.3 40.9)">1</text>
<text x="234.3" y="40.9" transform="rotate(-90 234.3 40.9)">3</text>
<text x="271.4" y="40.9" transform="rotate(-90 271.4 40.9)">1</text>
<text x="278.4" y="40.9" transform="rotate(-90 278.4 40.9)">3</text>
<text x="315.5" y="40.9" transform="rotate(-90 315.5 40.9)">1</text>
<text x="322.5" y="40.9" transform="rotate(-90 322.5 40.9)">3</text>
<text x="359.6" y="40.9" transform="rotate(-90 359.6 40.9)">1</text>
<text x="366.6" y="40.9" transform="rotate(-90 366.6 40.9)">3</text>
<text x="95" y="107.6" transform="rotate(-90 95 107.6)">2</text>
<text x="102" y="107.6" transform="rotate(-90 102 107.6)">4</text>
<text x="139.1" y="107.6" transform="rotate(-90 139.1 107.6)">2</text>
<text x="146.1" y="107.6" transform="rotate(-90 146.1 107.6)">4</text>
<text x="183.2" y="107.6" transform="rotate(-90 183.2 107.6)">2</text>
<text x="190.2" y="107.6" transform="rotate(-90 190.2 107.6)">4</text>
<text x="227.3" y="107.6" transform="rotate(-90 227.3 107.6)">2</text>
<text x="234.3" y="107.6" transform="rotate(-90 234.3 107.6)">4</text>
<text x="271.4" y="107.6" transform="rotate(-90 271.4 107.6)">2</text>
<text x="278.4" y="107.6" transform="rotate(-90 278.4 107.6)">4</text>
<text x="315.5" y="107.6" transform="rotate(-90 315.5 107.6)">2</text>
<text x="322.5" y="107.6" transform="rotate(-90 322.5 107.6)">4</text>
<text x="359.6" y="107.6" transform="rotate(-90 359.6 107.6)">2</text>
<text x="366.6" y="107.6" transform="rotate(-90 366.6 107.6)">4</text>
<text x="95" y="120.2" transform="rotate(-90 95 120.2)">1</text>
<text x="102" y="120.2" transform="rotate(-90 102 120.2)">3</text>
<text x="139.1" y="120.2" transform="rotate(-90 139.1 120.2)">1</text>
<text x="146.1" y="120.2" transform="rotate(-90 146.1 120.2)">3</text>
<text x="183.2" y="120.2" transform="rotate(-90 183.2 120.2)">1</text>
<text x="190.2" y="120.2" transform="rotate(-90 190.2 120.2)">3</text>
<text x="227.3" y="120.2" transform="rotate(-90 227.3 120.2)">1</text>
<text x="234.3" y="120.2" transform="rotate(-90 234.3 120.2)">3</text>
<text x="271.4" y="120.2" transform="rotate(-90 271.4 120.2)">1</text>
<text x="278.4" y="120.2" transform="rotate(-90 278.4 120.2)">3</text>
<text x="315.5" y="120.2" transform="rotate(-90 315.5 120.2)">1</text>
<text x="322.5" y="120.2" transform="rotate(-90 322.5 120.2)">3</text>
<text x="359.6" y="120.2" transform="rotate(-90 359.6 120.2)">1</text>
<text x="366.6" y="120.2" transform="rotate(-90 366.6 120.2)">3</text>
<text x="95" y="187" transform="rotate(-90 95 187)">2</text>
<text x="102" y="187" transform="rotate(-90 102 187)">4</text>
<text x="139.1" y="187" transform="rotate(-90 139.1 187)">2</text>
<text x="146.1" y="187" transform="rotate(-90 146.1 187)">4</text>
<text x="183.2" y="187" transform="rotate(-90 183.2 187)">2</text>
<text x="190.2" y="187" transform="rotate(-90 190.2 187)">4</text>
<text x="227.3" y="187" transform="rotate(-90 227.3 187)">2</text>
<text x="234.3" y="187" transform="rotate(-90 234.3 187)">4</text>
<text x="271.4" y="187" transform="rotate(-90 271.4 187)">2</text>
<text x="278.4" y="187" transform="rotate(-90 278.4 187)">4</text>
<text x="315.5" y="187" transform="rotate(-90 315.5 187)">2</text>
<text x="322.5" y="187" transform="rotate(-90 322.5 187)">4</text>
<text x="359.6" y="187" transform="rotate(-90 359.6 187)">2</text>
<text x="366.6" y="187" transform="rotate(-90 366.6 187)">4</text>
<text x="95" y="199.6" transform="rotate(-90 95 199.6)">1</text>
<text x="102" y="199.6" transform="rotate(-90 102 199.6)">3</text>
<text x="139.1" y="199.6" transform="rotate(-90 139.1 199.6)">1</text>
<text x="146.1" y="199.6" transform="rotate(-90 146.1 199.6)">3</text>
<text x="183.2" y="199.6" transform="rotate(-90 183.2 199.6)">1</text>
<text x="190.2" y="199.6" transform="rotate(-90 190.2 199.6)">3</text>
<text x="227.3" y="199.6" transform="rotate(-90 227.3 199.6)">1</text>
<text x="234.3" y="199.6" transform="rotate(-90 234.3 199.6)">3</text>
<text x="271.4" y="199.6" transform="rotate(-90 271.4 199.6)">1</text>
<text x="278.4" y="199.6" transform="rotate(-90 278.4 199.6)">3</text>
<text x="315.5" y="199.6" transform="rotate(-90 315.5 199.6)">1</text>
<text x="322.5" y="199.6" transform="rotate(-90 322.5 199.6)">3</text>
<text x="359.6" y="199.6" transform="rotate(-90 359.6 199.6)">1</text>
<text x="366.6" y="199.6" transform="rotate(-90 366.6 199.6)">3</text>
<text x="95" y="266.4" transform="rotate(-90 95 266.4)">2</text>
<text x="102" y="266.4" transform="rotate(-90 102 266.4)">4</text>
<text x="139.1" y="266.4" transform="rotate(-90 139.1 266.4)">2</text>
<text x="146.1" y="266.4" transform="rotate(-90 146.1 266.4)">4</text>
<text x="183.2" y="266.4" transform="rotate(-90 183.2 266.4)">2</text>
<text x="190.2" y="266.4" transform="rotate(-90 190.2 266.4)">4</text>
<text x="227.3" y="266.4" transform="rotate(-90 227.3 266.4)">2</text>
<text x="234.3" y="266.4" transform="rotate(-90 234.3 266.4)">4</text>
<text x="271.4" y="266.4" transform="rotate(-90 271.4 266.4)">2</text>
<text x="278.4" y="266.4" transform="rotate(-90 278.4 266.4)">4</text>
<text x="315.5" y="266.4" transform="rotate(-90 315.5 266.4)">2</text>
<text x="322.5" y="266.4" transform="rotate(-90 322.5 266.4)">4</text>
<text x="359.6" y="266.4" transform="rotate(-90 359.6 266.4)">2</text>
<text x="366.6" y="266.4" transform="rotate(-90 366.6 266.4)">4</text>
<text x="95" y="279" transform="rotate(-90 95 279)">1</text>
<text x="102" y="279" transform="rotate(-90 102 279)">3</text>
<text x="139.1" y="279" transform="rotate(-90 139.1 279)">1</text>
<text x="146.1" y="279" transform="rotate(-90 146.1 279)">3</text>
<text x="183.2" y="279" transform="rotate(-90 183.2 279)">1</text>
<text x="190.2" y="279" transform="rotate(-90 190.2 279)">3</text>
<text x="227.3" y="279" transform="rotate(-90 227.3 279)">1</text>
<text x="234.3" y="279" transform="rotate(-90 234.3 279)">3</text>
<text x="271.4" y="279" transform="rotate(-90 271.4 279)">1</text>
<text x="278.4" y="279" transform="rotate(-90 278.4 279)">3</text>
<text x="315.5" y="279" transform="rotate(-90 315.5 279)">1</text>
<text x="322.5" y="279" transform="rotate(-90 322.5 279)">3</text>
<text x="359.6" y="279" transform="rotate(-90 359.6 279)">1</text>
<text x="366.6" y="279" transform="rotate(-90 366.6 279)">3</text>
<text x="95" y="345.8" transform="rotate(-90 95 345.8)">2</text>
<text x="102" y="345.8" transform="rotate(-90 102 345.8)">4</text>
<text x="139.1" y="345.8" transform="rotate(-90 139.1 345.8)">2</text>
<text x="146.1" y="345.8" transform="rotate(-90 146.1 345.8)">4</text>
<text x="183.2" y="345.8" transform="rotate(-90 183.2 345.8)">2</text>
<text x="190.2" y="345.8" transform="rotate(-90 190.2 345.8)">4</text>
<text x="227.3" y="345.8" transform="rotate(-90 227.3 345.8)">2</text>
<text x="234.3" y="345.8" transform="rotate(-90 234.3 345.8)">4</text>
<text x="271.4" y="345.8" transform="rotate(-90 271.4 345.8)">2</text>
<text x="278.4" y="345.8" transform="rotate(-90 278.4 345.8)">4</text>
<text x="315.5" y="345.8" transform="rotate(-90 315.5 345.8)">2</text>
<text x="322.5" y="345.8" transform="rotate(-90 322.5 345.8)">4</text>
<text x="359.6" y="345.8" transform="rotate(-90 359.6 345.8)">2</text>
<text x="366.6" y="345.8" transform="rotate(-90 366.6 345.8)">4</text>
<text x="95" y="358.4" transform="rotate(-90 95 358.4)">1</text>
<text x="102" y="358.4" transform="rotate(-90 102 358.4)">3</text>
<text x="139.1" y="358.4" transform="rotate(-90 139.1 358.4)">1</text>
<text x="146.1" y="358.4" transform="rotate(-90 146.1 358.4)">3</text>
<text x="183.2" y="358.4" transform="rotate(-90 183.2 358.4)">1</text>
<text x="190.2" y="358.4" transform="rotate(-90 190.2 358.4)">3</text>
<text x="227.3" y="358.4" transform="rotate(-90 227.3 358.4)">1</text>
<text x="234.3" y="358.4" transform="rotate(-90 234.3 358.4)">3</text>
<text x="271.4" y="358.4" transform="rotate(-90 271.4 358.4)">1</text>
<text x="278.4" y="358.4" transform="rotate(-90 278.4 358.4)">3</text>
<text x="315.5" y="358.4" transform="rotate(-90 315.5 358.4)">1</text>
<text x="322.5" y="358.4" transform="rotate(-90 322.5 358.4)">3</text>
<text x="359.6" y="358.4" transform="rotate(-90 359.6 358.4)">1</text>
<text x="366.6" y="358.4" transform="rotate(-90 366.6 358.4)">3</text>
<text x="95" y="425.1" transform="rotate(-90 95 425.1)">2</text>
<text x="102" y="425.1" transform="rotate(-90 102 425.1)">4</text>
<text x="95" y="437.7" transform="rotate(-90 95 437.7)">1</text>
<text x="102" y="437.7" transform="rotate(-90 102 437.7)">3</text>
</g>
<g font-size="3.2" fill="#000080">
<text x="103.8" y="34.7">SW1</text>
<text x="147.9" y="34.7">SW2</text>
<text x="192" y="34.7">SW3</text>
<text x="236.1" y="34.7">SW4</text>
<text x="280.2" y="34.7">SW5</text>
<text x="324.3" y="34.7">SW6</text>
<text x="368.4" y="34.7">SW7</text>
<text x="103.8" y="37.9">SW</text>
<text x="147.9" y="37.9">SW</text>
<text x="192" y="37.9">SW</text>
<text x="236.1" y="37.9">SW</text>
<text x="280.2" y="37.9">SW</text>
<text x="324.3" y="37.9">SW</text>
<text x="368.4" y="37.9">SW</text>
<text x="99.2" y="57.5">R1</text>
<text x="143.3" y="57.5">R2</text>
<text x="187.4" y="57.5">R3</text>
<text x="231.5" y="57.5">R4</text>
<text x="275.6" y="57.5">R5</text>
<text x="319.7" y="57.5">R6</text>
<text x="363.8" y="57.5">R7</text>
<text x="99.2" y="60.7">110k</text>
<text x="143.3" y="60.7">110k</text>
<text x="187.4" y="60.7">110k</text>
<text x="231.5" y="60.7">110k</text>
<text x="275.6" y="60.7">110k</text>
<text x="319.7" y="60.7">110k</text>
<text x="363.8" y="60.7">110k</text>
<text x="103.8" y="117.3">SW</text>
<text x="103.8" y="114.1">SW8</text>
<text x="147.9" y="117.3">SW</text>
<text x="147.9" y="114.1">SW9</text>
<text x="192" y="117.3">SW</text>
<text x="192" y="114.1">SW10</text>
<text x="236.1" y="117.3">SW</text>
<text x="236.1" y="114.1">SW11</text>
<text x="280.2" y="117.3">SW</text>
<text x="280.2" y="114.1">SW12</text>
<text x="324.3" y="117.3">SW</text>
<text x="324.3" y="114.1">SW13</text>
<text x="368.4" y="117.3">SW</text>
<text x="368.4" y="114.1">SW14</text>
<text x="99.2" y="136.9">R8</text>
<text x="143.3" y="136.9">R14</text>
<text x="187.4" y="136.9">R13</text>
<text x="231.5" y="136.9">R12</text>
<text x="275.6" y="136.9">R11</text>
<text x="319.7" y="136.9">R10</text>
<text x="363.8" y="136.9">R9</text>
<text x="99.2" y="140.1">110k</text>
<text x="143.3" y="140.1">110k</text>
<text x="187.4" y="140.1">110k</text>
<text x="231.5" y="140.1">110k</text>
<text x="275.6" y="140.1">110k</text>
<text x="319.7" y="140.1">110k</text>
<text x="363.8" y="140.1">110k</text>
<text x="103.8" y="196.7">SW</text>
<text x="103.8" y="193.4">SW15</text>
<text x="147.9" y="196.7">SW</text>
<text x="147.9" y="193.4">SW16</text>
<text x="192" y="196.7">SW</text>
<text x="192" y="193.4">SW17</text>
<text x="236.1" y="196.7">SW</text>
<text x="236.1" y="193.4">SW18</text>
<text x="280.2" y="196.7">SW</text>
<text x="280.2" y="193.4">SW19</text>
<text x="324.3" y="196.7">SW</text>
<text x="324.3" y="193.4">SW20</text>
<text x="368.4" y="196.7">SW</text>
<text x="368.4" y="193.4">SW21</text>
<text x="99.2" y="219.5">110k</text>
<text x="99.2" y="216.3">R28</text>
<text x="143.3" y="219.5">110k</text>
<text x="143.3" y="216.3">R27</text>
<text x="187.4" y="219.5">110k</text>
<text x="187.4" y="216.3">R26</text>
<text x="231.5" y="219.5">110k</text>
<text x="231.5" y="216.3">R25</text>
<text x="275.6" y="219.5">110k</text>
<text x="275.6" y="216.3">R24</text>
<text x="319.7" y="219.5">110k</text>
<text x="319.7" y="216.3">R23</text>
<text x="363.8" y="219.5">110k</text>
<text x="363.8" y="216.3">R22</text>
<text x="103.8" y="272.8">SW22</text>
<text x="147.9" y="272.8">SW23</text>
<text x="192" y="272.8">SW24</text>
<text x="236.1" y="272.8">SW25</text>
<text x="280.2" y="272.8">SW26</text>
<text x="324.3" y="272.8">SW27</text>
<text x="368.4" y="272.8">SW28</text>
<text x="103.8" y="276">SW</text>
<text x="147.9" y="276">SW</text>
<text x="192" y="276">SW</text>
<text x="236.1" y="276">SW</text>
<text x="280.2" y="276">SW</text>
<text x="324.3" y="276">SW</text>
<text x="368.4" y="276">SW</text>
<text x="99.2" y="298.8">110k</text>
<text x="99.2" y="295.7">R15</text>
<text x="143.3" y="298.8">110k</text>
<text x="143.3" y="295.7">R16</text>
<text x="187.4" y="298.8">110k</text>
<text x="187.4" y="295.7">R17</text>
<text x="231.5" y="298.8">110k</text>
<text x="231.5" y="295.7">R18</text>
<text x="275.6" y="298.8">110k</text>
<text x="275.6" y="295.7">R19</text>
<text x="319.7" y="298.8">110k</text>
<text x="319.7" y="295.7">R20</text>
<text x="363.8" y="298.8">110k</text>
<text x="363.8" y="295.7">R21</text>
<text x="103.8" y="352.2">SW29</text>
<text x="147.9" y="352.2">SW30</text>
<text x="192" y="352.2">SW31</text>
<text x="236.1" y="352.2">SW32</text>
<text x="280.2" y="352.2">SW33</text>
<text x="324.3" y="352.2">SW34</text>
<text x="368.4" y="352.2">SW35</text>
<text x="103.8" y="355.4">SW</text>
<text x="147.9" y="355.4">SW</text>
<text x="192" y="355.4">SW</text>
<text x="236.1" y="355.4">SW</text>
<text x="280.2" y="355.4">SW</text>
<text x="324.3" y="355.4">SW</text>
<text x="368.4" y="355.4">SW</text>
<text x="99.2" y="375">R35</text>
<text x="143.3" y="375">R34</text>
<text x="187.4" y="375">R33</text>
<text x="231.5" y="375">R32</text>
<text x="275.6" y="375">R31</text>
<text x="319.7" y="375">R30</text>
<text x="363.8" y="375">R29</text>
<text x="99.2" y="378.2">110k</text>
<text x="143.3" y="378.2">110k</text>
<text x="187.4" y="378.2">110k</text>
<text x="231.5" y="378.2">110k</text>
<text x="275.6" y="378.2">110k</text>
<text x="319.7" y="378.2">110k</text>
<text x="363.8" y="378.2">110k</text>
<text x="103.8" y="431.6">SW36</text>
<text x="103.8" y="434.8">SW</text>
<text x="99.2" y="454.4">R36</text>
<text x="99.2" y="457.6">110k</text>
</g>
</svg>
